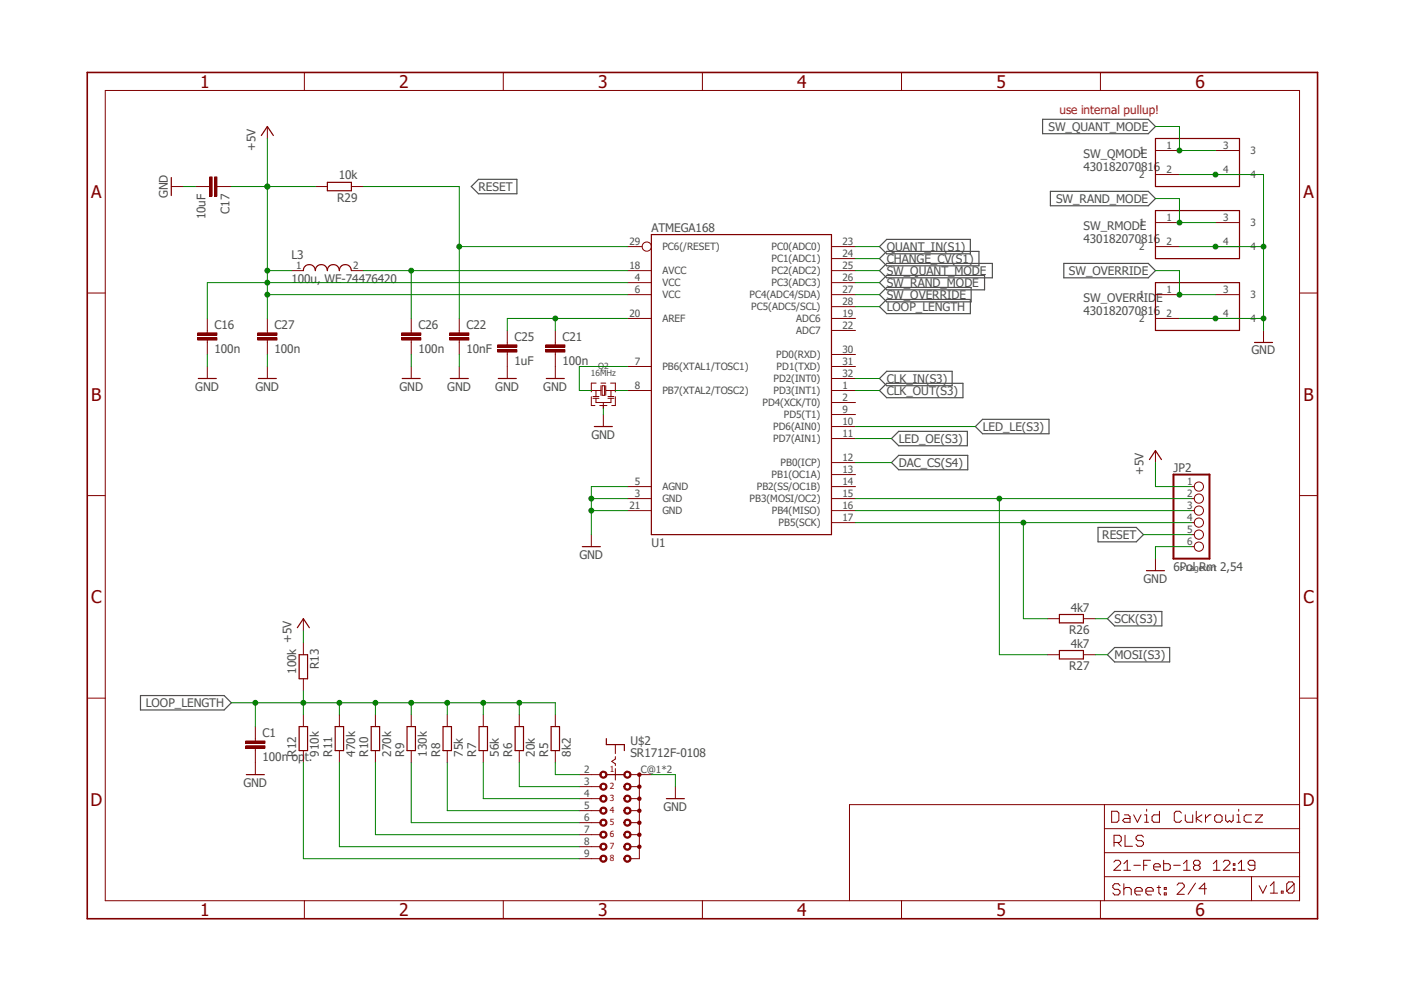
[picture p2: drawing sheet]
<svg xmlns="http://www.w3.org/2000/svg" width="297mm" height="210mm" viewBox="0 0 297 210" stroke-linecap="round" stroke-linejoin="round" font-family="sans-serif">
<path d="M17.9 15l261.2 179.9M279.1 15l-261.2 179.9" fill="none" stroke="#fff" stroke-width=".21"/>
<g fill="none" stroke="#505050" stroke-width=".25">
<path d="M99.7 39.5l1.5-1.6h8.1v3.1h-8.1zM220.6 25.2h22.3l1.5 1.6-1.5 1.5h-22.3zM186.1 52.2l1.5-1.6h17.7v3.1h-17.7zM186.1 54.7l1.5-1.5h19.5v3h-19.5zM186.1 57.2l1.5-1.5h22.3v3.1h-22.3zM186.1 59.8l1.5-1.5h20.7v3h-20.7zM222.2 40.5h20.7l1.5 1.5-1.5 1.5h-20.7zM225 55.7h17.9l1.5 1.5-1.5 1.6h-17.9zM186.1 64.9l1.5-1.6h17.7v3h-17.7zM186.1 62.3l1.5-1.5h17.8v3h-17.8zM186.1 80.1l1.5-1.6h13.8v3.1h-13.8zM186.1 82.6l1.5-1.5h16.1v3h-16.1z"/>
<path d="M188.6 97.8l1.5-1.5h14.6v3.1h-14.6zM188.6 92.8l1.5-1.6h14.5v3.1h-14.5zM207.9 88.7h14v3h-14l-1.6-1.5zM232.3 111.5h8.1l1.5 1.6-1.5 1.5h-8.1zM234.3 138.5l1.5-1.6h11.6v3.1h-11.6zM234.3 130.9l1.5-1.6h10v3.1h-10zM29.7 147.1h17.7l1.5 1.5-1.5 1.6h-17.7z"/>
</g>
<g fill="none" stroke="#800000" stroke-width=".21">
<path d="M22.3 19.1h252.6v171.4h-252.6zM64.4 15.3v3.8M106.5 15.3v3.8M148.6 15.3v3.8M190.7 15.3v3.8M232.8 15.3v3.8M56.6 26.8v2.5M132.7 59.8h5.1M132.7 57.2h5.1M132.7 52.2h3.1M175.9 59.8h5.1M175.9 57.2h5.1"/>
<path d="M175.9 54.7h5.1M175.9 52.2h5.1M18.5 62h3.8M132.7 77.5h5.1M132.7 62.3h5.1M132.7 67.4h5.1M175.9 77.5h5.1M175.9 62.3h5.1M175.9 67.4h5.1M175.9 75h5.1M175.9 69.9h5.1M175.9 64.9h5.1"/>
<path d="M274.9 62h3.8M132.7 82.6h5.1M175.9 82.6h5.1M175.9 97.8h5.1M175.9 92.8h5.1M175.9 90.2h5.1M175.9 87.7h5.1M175.9 85.1h5.1M175.9 80.1h5.1M18.5 104.8h3.8M125.1 113.1v2.5M132.7 105.5h5.1"/>
<path d="M132.7 108h5.1M132.7 102.9h5.1M175.9 110.5h5.1M175.9 105.5h5.1M175.9 108h5.1M175.9 102.9h5.1M175.9 100.4h5.1M274.9 104.8h3.8M18.5 147.7h3.8M130.2 157.5v1.9M274.9 147.7h3.8M125.1 166.4h1.9"/>
<path d="M125.1 163.8h1.9M130.2 160v.5l-.8 .5 .8 .5v.4M130.2 162.6v1.1M130.2 163.8v1.2M133.3 166.4h2M133.3 163.8h2v5.1h-2M233.6 170.2v20.3M233.6 175.3h41.3M235.2 171.6h1.1l.4 .4v1.5l-.4 .4h-1.1zM235.7 178.2h1.1l.4-.4v-.8l-.4-.3h-1.1v2.3M236.4 178.2l.8 .8M237.9 172.3h.8l.4 .4v1.2h-1.2l-.4-.4 .4-.4h1.2"/>
<path d="M238 176.7v2.3h1.6M239.8 172.3l.8 1.6 .8-1.6M241.9 177l-.4-.3h-.8l-.4 .3v.4l.4 .4h.8l.4 .4v.4l-.4 .4h-.8l-.4-.4M242.1 173.9h.9M242.1 172.3h.5v1.6M242.6 171.2v.4M245.3 171.6v2.3h-1.2l-.4-.4v-.8l.4-.4h1.2M249.9 172l-.3-.4h-.8l-.4 .4v1.5l.4 .4h.8l.3-.4M250.7 172.3v1.2l.4 .4h1.2v-1.6M253.1 171.6v2.3M254.3 172.3l-1.2 .8 1.2 .8M255 172.3v1.6"/>
<path d="M256.2 172.3h-.4l-.8 .8M257 172.7l.3-.4h.8l.4 .4v.8l-.4 .4h-.8l-.3-.4zM259.3 172.3v1.2l.4 .4 .4-.4 .4 .4 .4-.4v-1.2M261.7 173.9h.7M261.7 172.3h.3v1.6M262 171.2v.4M264.8 172.3h-1.2l-.4 .4v.8l.4 .4h1.2M265.6 172.3h1.5l-1.5 1.6h1.5M274.9 170.2h-95.2v20.3M64.4 190.5v3.8M106.5 190.5v3.8M148.6 190.5v3.8"/>
<path d="M190.7 190.5v3.8M232.8 190.5v3.8M233.6 185.4h41.3M233.6 180.3h41.3M235.6 182.3l.4-.4h.7l.4 .4v.4l-1.5 1.4h1.5M236.9 187.3l-.3-.4h-.8l-.4 .4v.4l.4 .4h.8l.3 .4v.3l-.3 .5h-.8l-.4-.5M237.7 182.7l.8-.8v2.2M237.7 184.1h1.4M237.7 186.9v2.4M237.7 188.1l.4-.4h.8l.4 .4v1.2M239.9 183h1.4M240.1 188.5h1.5v-.4l-.3-.4h-.8l-.4 .4v.7l.4 .5h.8"/>
<path d="M241.9 183h.8M242.4 188.5h1.6v-.4l-.4-.4h-.8l-.4 .4v.7l.4 .5h.8M243.4 181.9h-1.5v2.2M244.1 183.3h1.3v-.3l-.3-.3h-.7l-.3 .3v.7l.3 .4h.7M244.8 187.7h.7M245.2 187.3v1.5l.3 .5M246.2 181.9v2.2h1l.4-.4v-.7l-.4-.3h-1M246.3 187.7h.4v.4h-.4zM246.3 188.8h.4v.5h-.4zM248.3 183h1.4M249 187.2l.4-.4h.7l.4 .4v.4l-1.5 1.5h1.5M250.4 184.1h1.4"/>
<path d="M250.4 182.7l.7-.8v2.2M252.8 183l-.3 .3v.4l.3 .4h.7l.4-.4v-.4l-.4-.3M252.8 183l-.3-.3v-.4l.3-.4h.7l.4 .4v.4l-.4 .3M252.8 183h.7M252.9 186.8l-1.6 2.3M255.2 188h-1.5l1.1-1.2v2.3M256.7 184.1h1.4M256.7 182.7l.7-.8v2.2M258.8 182.3l.3-.4h.7l.4 .4v.4l-1.4 1.4h1.4M260.9 183.7h.3v.4h-.3zM260.9 182.7h.3v.3h-.3zM262 184.1h1.4"/>
<path d="M262 182.7l.6-.8v2.2M264.8 185.4v5.1M265.5 183h-1.1l-.4-.3v-.4l.4-.4h.7l.4 .4v1.4l-.4 .4h-.7l-.4-.4M266.4 187.3l.8 1.6 .7-1.6M268.7 187.3l.8-.8v2.4M268.7 188.9h1.6M271.1 188.5h.3v.4h-.3zM273.8 186.9v1.6l-.4 .4h-.8l-.4-.4M273.8 186.9l-.4-.4h-.8l-.4 .4v1.6M273.8 186.9l-1.6 1.6"/>
<circle cx="136.8" cy="52.2" r=".98"/>
</g>
<path d="M55.3 28.7l1.3-1.9 1.2 1.9M137.8 49.6h38.1v63.5h-38.1zM123.2 115.6h3.8M128.3 156.2v1.3h3.8v1.2M128.3 163.8h3.8" fill="none" stroke="#800000" stroke-width=".25"/>
<path d="M18.5 15.3h260.2v179h-260.2z" fill="none" stroke="#800000" stroke-width=".34"/>
<path d="M135 163.6l.3-.2 .2 .2 .1 .2-.1 .3h-.5l-.1-.3 .4-.1 .1 .1-.1 .2-.4-.2z" fill-rule="evenodd" fill="#800000"/>
<path d="M135 163.6l.3-.2 .2 .2 .1 .2-.1 .3h-.5l-.1-.3 .4-.1 .1 .1-.1 .2-.4-.2z" fill="none" stroke="#800000" stroke-width=".21"/>
<path d="M135 166.1l.3-.1 .2 .1 .1 .3-.1 .3h-.5l-.1-.3 .4-.2 .1 .2-.1 .1-.4-.1z" fill-rule="evenodd" fill="#800000"/>
<path d="M135 166.1l.3-.1 .2 .1 .1 .3-.1 .3h-.5l-.1-.3 .4-.2 .1 .2-.1 .1-.4-.1z" fill="none" stroke="#800000" stroke-width=".21"/>
<path d="M132.3 163.2a.77 .77 0 0 1 1.1 .4 .77 .77 0 0 1-.6 1 .77 .77 0 0 1-.8-.8h.2a.52 .52 0 0 1 .8-.4 .52 .52 0 0 1 .1 .8 .52 .52 0 0 1-.9-.1v-.3h-.2z" fill-rule="evenodd" fill="#800000"/>
<path d="M132.3 163.2a.77 .77 0 0 1 1.1 .4 .77 .77 0 0 1-.6 1 .77 .77 0 0 1-.8-.8h.2a.52 .52 0 0 1 .8-.4 .52 .52 0 0 1 .1 .8 .52 .52 0 0 1-.9-.1v-.3h-.2z" fill="none" stroke="#800000" stroke-width=".21"/>
<path d="M132.3 165.8a.77 .77 0 0 1 1.1 .3 .77 .77 0 0 1-.6 1.1 .77 .77 0 0 1-.8-.8h.2a.52 .52 0 0 1 .8-.5 .52 .52 0 0 1 .1 .9 .52 .52 0 0 1-.9-.2v-.2h-.2z" fill-rule="evenodd" fill="#800000"/>
<path d="M132.3 165.8a.77 .77 0 0 1 1.1 .3 .77 .77 0 0 1-.6 1.1 .77 .77 0 0 1-.8-.8h.2a.52 .52 0 0 1 .8-.5 .52 .52 0 0 1 .1 .9 .52 .52 0 0 1-.9-.2v-.2h-.2z" fill="none" stroke="#800000" stroke-width=".21"/>
<path d="M132.3 168.3a.78 .78 0 0 1 1.1 .3 .78 .78 0 0 1-.5 1.1 .78 .78 0 0 1-.9-.8h.2a.52 .52 0 0 1 .8-.4 .52 .52 0 0 1 .1 .8 .52 .52 0 0 1-.9-.1v-.3h-.2z" fill-rule="evenodd" fill="#800000"/>
<path d="M132.3 168.3a.78 .78 0 0 1 1.1 .3 .78 .78 0 0 1-.5 1.1 .78 .78 0 0 1-.9-.8h.2a.52 .52 0 0 1 .8-.4 .52 .52 0 0 1 .1 .8 .52 .52 0 0 1-.9-.1v-.3h-.2z" fill="none" stroke="#800000" stroke-width=".21"/>
<path d="M127.2 163.2a.77 .77 0 0 1 1.2 .4 .77 .77 0 0 1-.6 1 .77 .77 0 0 1-.9-.8h.2a.51 .51 0 0 1 .7-.5 .51 .51 0 0 1 .3 .8 .51 .51 0 0 1-.9 0l-.1-.3h-.2z" fill-rule="evenodd" fill="#800000"/>
<path d="M127.2 163.2a.77 .77 0 0 1 1.2 .4 .77 .77 0 0 1-.6 1 .77 .77 0 0 1-.9-.8h.2a.51 .51 0 0 1 .7-.5 .51 .51 0 0 1 .3 .8 .51 .51 0 0 1-.9 0l-.1-.3h-.2z" fill="none" stroke="#800000" stroke-width=".21"/>
<path d="M127.2 165.8a.77 .77 0 0 1 1.2 .3 .77 .77 0 0 1-.6 1.1 .77 .77 0 0 1-.9-.8h.2a.51 .51 0 0 1 .7-.6 .51 .51 0 0 1 .3 .8 .51 .51 0 0 1-.9 0l-.1-.2h-.2z" fill-rule="evenodd" fill="#800000"/>
<path d="M127.2 165.8a.77 .77 0 0 1 1.2 .3 .77 .77 0 0 1-.6 1.1 .77 .77 0 0 1-.9-.8h.2a.51 .51 0 0 1 .7-.6 .51 .51 0 0 1 .3 .8 .51 .51 0 0 1-.9 0l-.1-.2h-.2z" fill="none" stroke="#800000" stroke-width=".21"/>
<path d="M135 168.7l.3-.2 .2 .2 .1 .2-.1 .3h-.5l-.1-.3 .4-.1 .1 .1-.1 .1-.4-.1z" fill-rule="evenodd" fill="#800000"/>
<path d="M122.6 163.8h2.5M122.6 166.4h2.5M135 168.7l.3-.2 .2 .2 .1 .2-.1 .3h-.5l-.1-.3 .4-.1 .1 .1-.1 .1-.4-.1zM135.3 163.8h2.5" fill="none" stroke="#800000" stroke-width=".21"/>
<path d="M127.2 168.3a.78 .78 0 0 1 1.2 .3 .78 .78 0 0 1-.6 1.1 .78 .78 0 0 1-.9-.8h.2a.51 .51 0 0 1 .7-.5 .51 .51 0 0 1 .3 .8 .51 .51 0 0 1-.9 0l-.1-.3h-.2z" fill-rule="evenodd" fill="#800000"/>
<path d="M122.6 168.9h4.4M127.2 168.3a.78 .78 0 0 1 1.2 .3 .78 .78 0 0 1-.6 1.1 .78 .78 0 0 1-.9-.8h.2a.51 .51 0 0 1 .7-.5 .51 .51 0 0 1 .3 .8 .51 .51 0 0 1-.9 0l-.1-.3h-.2zM135.3 168.9v2.5h-2" fill="none" stroke="#800000" stroke-width=".21"/>
<path d="M132.3 170.8a.78 .78 0 0 1 1.1 .4 .78 .78 0 0 1-.5 1 .78 .78 0 0 1-.9-.8h.2a.52 .52 0 0 1 .8-.4 .52 .52 0 0 1 .1 .9 .52 .52 0 0 1-.9-.2v-.3h-.2z" fill-rule="evenodd" fill="#800000"/>
<path d="M122.6 171.4h4.4M122.6 174h4.4M122.6 176.5h4.4M122.6 179.1h4.4M132.3 170.8a.78 .78 0 0 1 1.1 .4 .78 .78 0 0 1-.5 1 .78 .78 0 0 1-.9-.8h.2a.52 .52 0 0 1 .8-.4 .52 .52 0 0 1 .1 .9 .52 .52 0 0 1-.9-.2v-.3h-.2z" fill="none" stroke="#800000" stroke-width=".21"/>
<path d="M127.2 170.8a.78 .78 0 0 1 1.2 .4 .78 .78 0 0 1-.6 1 .78 .78 0 0 1-.9-.8h.2a.51 .51 0 0 1 .7-.5 .51 .51 0 0 1 .3 .8 .51 .51 0 0 1-.9 0l-.1-.3h-.2z" fill-rule="evenodd" fill="#800000"/>
<path d="M127.2 170.8a.78 .78 0 0 1 1.2 .4 .78 .78 0 0 1-.6 1 .78 .78 0 0 1-.9-.8h.2a.51 .51 0 0 1 .7-.5 .51 .51 0 0 1 .3 .8 .51 .51 0 0 1-.9 0l-.1-.3h-.2z" fill="none" stroke="#800000" stroke-width=".21"/>
<path d="M127.2 173.4a.78 .78 0 0 1 1.2 .3 .78 .78 0 0 1-.6 1.1 .78 .78 0 0 1-.9-.8h.2a.51 .51 0 0 1 .7-.5 .51 .51 0 0 1 .3 .8 .51 .51 0 0 1-.9-.1l-.1-.2h-.2z" fill-rule="evenodd" fill="#800000"/>
<path d="M127.2 173.4a.78 .78 0 0 1 1.2 .3 .78 .78 0 0 1-.6 1.1 .78 .78 0 0 1-.9-.8h.2a.51 .51 0 0 1 .7-.5 .51 .51 0 0 1 .3 .8 .51 .51 0 0 1-.9-.1l-.1-.2h-.2z" fill="none" stroke="#800000" stroke-width=".21"/>
<path d="M127.2 175.9a.78 .78 0 0 1 1.2 .3 .78 .78 0 0 1-.6 1.1 .78 .78 0 0 1-.9-.8h.2a.51 .51 0 0 1 .7-.5 .51 .51 0 0 1 .3 .8 .51 .51 0 0 1-.9 0l-.1-.3h-.2z" fill-rule="evenodd" fill="#800000"/>
<path d="M127.2 175.9a.78 .78 0 0 1 1.2 .3 .78 .78 0 0 1-.6 1.1 .78 .78 0 0 1-.9-.8h.2a.51 .51 0 0 1 .7-.5 .51 .51 0 0 1 .3 .8 .51 .51 0 0 1-.9 0l-.1-.3h-.2z" fill="none" stroke="#800000" stroke-width=".21"/>
<path d="M127.2 178.4a.77 .77 0 0 1 1.2 .4 .77 .77 0 0 1-.6 1 .77 .77 0 0 1-.9-.7h.2a.51 .51 0 0 1 .7-.6 .51 .51 0 0 1 .3 .8 .51 .51 0 0 1-.9 0l-.1-.2h-.2z" fill-rule="evenodd" fill="#800000"/>
<path d="M127.2 178.4a.77 .77 0 0 1 1.2 .4 .77 .77 0 0 1-.6 1 .77 .77 0 0 1-.9-.7h.2a.51 .51 0 0 1 .7-.6 .51 .51 0 0 1 .3 .8 .51 .51 0 0 1-.9 0l-.1-.2h-.2z" fill="none" stroke="#800000" stroke-width=".21"/>
<path d="M132.3 173.4a.78 .78 0 0 1 1.1 .3 .78 .78 0 0 1-.5 1.1 .78 .78 0 0 1-.9-.8h.2a.52 .52 0 0 1 .8-.4 .52 .52 0 0 1 .1 .8 .52 .52 0 0 1-.9-.2v-.2h-.2z" fill-rule="evenodd" fill="#800000"/>
<path d="M132.3 173.4a.78 .78 0 0 1 1.1 .3 .78 .78 0 0 1-.5 1.1 .78 .78 0 0 1-.9-.8h.2a.52 .52 0 0 1 .8-.4 .52 .52 0 0 1 .1 .8 .52 .52 0 0 1-.9-.2v-.2h-.2z" fill="none" stroke="#800000" stroke-width=".21"/>
<path d="M132.3 175.9a.78 .78 0 0 1 1.1 .3 .78 .78 0 0 1-.5 1.1 .78 .78 0 0 1-.9-.8h.2a.52 .52 0 0 1 .8-.4 .52 .52 0 0 1 .1 .8 .52 .52 0 0 1-.9-.1v-.3h-.2z" fill-rule="evenodd" fill="#800000"/>
<path d="M132.3 175.9a.78 .78 0 0 1 1.1 .3 .78 .78 0 0 1-.5 1.1 .78 .78 0 0 1-.9-.8h.2a.52 .52 0 0 1 .8-.4 .52 .52 0 0 1 .1 .8 .52 .52 0 0 1-.9-.1v-.3h-.2z" fill="none" stroke="#800000" stroke-width=".21"/>
<path d="M132.3 178.4a.77 .77 0 0 1 1.1 .4 .77 .77 0 0 1-.5 1 .77 .77 0 0 1-.9-.7h.2a.52 .52 0 0 1 .8-.5 .52 .52 0 0 1 .1 .9 .52 .52 0 0 1-.9-.2v-.2h-.2z" fill-rule="evenodd" fill="#800000"/>
<path d="M132.3 178.4a.77 .77 0 0 1 1.1 .4 .77 .77 0 0 1-.5 1 .77 .77 0 0 1-.9-.7h.2a.52 .52 0 0 1 .8-.5 .52 .52 0 0 1 .1 .9 .52 .52 0 0 1-.9-.2v-.2h-.2z" fill="none" stroke="#800000" stroke-width=".21"/>
<path d="M132.3 181a.77 .77 0 0 1 1.1 .3 .77 .77 0 0 1-.5 1.1 .77 .77 0 0 1-.9-.8h.2a.52 .52 0 0 1 .8-.4 .52 .52 0 0 1 .1 .8 .52 .52 0 0 1-.9-.1v-.3h-.2z" fill-rule="evenodd" fill="#800000"/>
<path d="M133.3 174h2M133.3 176.5h2M133.3 179.1h2M135.3 171.4v10.2h-2M132.3 181a.77 .77 0 0 1 1.1 .3 .77 .77 0 0 1-.5 1.1 .77 .77 0 0 1-.9-.8h.2a.52 .52 0 0 1 .8-.4 .52 .52 0 0 1 .1 .8 .52 .52 0 0 1-.9-.1v-.3h-.2z" fill="none" stroke="#800000" stroke-width=".21"/>
<path d="M135 171.2l.3-.1 .2 .1 .1 .2-.1 .3h-.5l-.1-.3 .4-.1 .1 .1-.1 .2-.4-.2z" fill-rule="evenodd" fill="#800000"/>
<path d="M135 171.2l.3-.1 .2 .1 .1 .2-.1 .3h-.5l-.1-.3 .4-.1 .1 .1-.1 .2-.4-.2z" fill="none" stroke="#800000" stroke-width=".21"/>
<path d="M135 173.7l.3-.1 .2 .1 .1 .3-.1 .3h-.5l-.1-.3 .4-.1 .1 .1-.1 .1-.4-.1z" fill-rule="evenodd" fill="#800000"/>
<path d="M135 173.7l.3-.1 .2 .1 .1 .3-.1 .3h-.5l-.1-.3 .4-.1 .1 .1-.1 .1-.4-.1z" fill="none" stroke="#800000" stroke-width=".21"/>
<path d="M135 176.3l.3-.2 .2 .2 .1 .2-.1 .3h-.5l-.1-.3 .4-.1 .1 .1-.1 .2-.4-.2z" fill-rule="evenodd" fill="#800000"/>
<path d="M135 176.3l.3-.2 .2 .2 .1 .2-.1 .3h-.5l-.1-.3 .4-.1 .1 .1-.1 .2-.4-.2z" fill="none" stroke="#800000" stroke-width=".21"/>
<path d="M135 178.8l.3-.1 .2 .1 .1 .3-.1 .3h-.5l-.1-.3 .4-.2 .1 .2-.1 .1-.4-.1z" fill-rule="evenodd" fill="#800000"/>
<path d="M135 178.8l.3-.1 .2 .1 .1 .3-.1 .3h-.5l-.1-.3 .4-.2 .1 .2-.1 .1-.4-.1zM122.6 181.6h4.4" fill="none" stroke="#800000" stroke-width=".21"/>
<path d="M127.2 181a.77 .77 0 0 1 1.2 .3 .77 .77 0 0 1-.6 1.1 .77 .77 0 0 1-.9-.8h.2a.51 .51 0 0 1 .7-.5 .51 .51 0 0 1 .3 .8 .51 .51 0 0 1-.9 0l-.1-.3h-.2z" fill-rule="evenodd" fill="#800000"/>
<g fill="none" stroke="#800000" stroke-width=".21">
<path d="M64.2 130.9v2.5M64.2 135.9v2.6M54 156.2v.5M54 158.2v.5M64.2 143.6v2.5M64.2 151.2v2.5M64.2 158.7v2.6M71.8 151.2v2.5M71.8 158.7v2.6M79.4 151.2v2.5M79.4 158.7v2.6M87 151.2v2.5"/>
<path d="M87 158.7v2.6M94.6 151.2v2.5M94.6 158.7v2.6M102.2 151.2v2.5M102.2 158.7v2.6M109.9 151.2v2.5M109.9 158.7v2.6M117.5 151.2v2.5M117.5 158.7v2.6M142.9 166.4v2.5M127.2 181a.77 .77 0 0 1 1.2 .3 .77 .77 0 0 1-.6 1.1 .77 .77 0 0 1-.9-.8h.2a.51 .51 0 0 1 .7-.5 .51 .51 0 0 1 .3 .8 .51 .51 0 0 1-.9 0l-.1-.3h-.2z"/>
</g>
<path d="M62.9 132.8l1.3-1.9 1.2 1.9M63.3 138.5h1.8v5.1h-1.8zM63.3 153.7h1.8v5h-1.8zM70.9 153.7h1.8v5h-1.8zM78.5 153.7h1.8v5h-1.8zM86.1 153.7h1.8v5h-1.8zM93.7 153.7h1.8v5h-1.8zM101.3 153.7h1.8v5h-1.8zM109 153.7h1.7v5h-1.7zM116.6 153.7h1.8v5h-1.8zM141 168.9h3.8" fill="none" stroke="#800000" stroke-width=".25"/>
<path d="M52 157.7h4v.5h-4z" fill-rule="evenodd" fill="#800000"/>
<path d="M52 157.7h4v.5h-4z" fill="none" stroke="#800000" stroke-width=".21"/>
<path d="M52 156.7h4v.5h-4z" fill-rule="evenodd" fill="#800000"/>
<path d="M43.9 69.9v.5M43.9 71.9v.5M221.6 130.9h2.5M221.6 138.5h2.5M229.2 130.9h2.5M229.2 138.5h2.5M52 156.7h4v.5h-4zM54 153.7v2.5M54 158.7v2.6" fill="none" stroke="#800000" stroke-width=".21"/>
<path d="M224.1 130h5.1v1.7h-5.1zM224.1 137.6h5.1v1.8h-5.1z" fill="none" stroke="#800000" stroke-width=".25"/>
<path d="M41.8 71.4h4.1v.5h-4.1z" fill-rule="evenodd" fill="#800000"/>
<path d="M41.8 71.4h4.1v.5h-4.1z" fill="none" stroke="#800000" stroke-width=".21"/>
<path d="M41.8 70.4h4.1v.5h-4.1z" fill-rule="evenodd" fill="#800000"/>
<path d="M43.9 39.5h.5M45.9 39.5h.5M41.8 70.4h4.1v.5h-4.1zM43.9 67.4v2.5M43.9 72.4v2.6" fill="none" stroke="#800000" stroke-width=".21"/>
<path d="M44.4 37.4h.5v4.1h-.5z" fill-rule="evenodd" fill="#800000"/>
<path d="M44.4 37.4h.5v4.1h-.5z" fill="none" stroke="#800000" stroke-width=".21"/>
<path d="M45.4 37.4h.5v4.1h-.5z" fill-rule="evenodd" fill="#800000"/>
<path d="M36.2 39.5h2.6M41.3 39.5h2.6M45.4 37.4h.5v4.1h-.5zM46.4 39.5h2.5M43.9 77.5v2.6M117.5 72.4v.5M117.5 74.5v.5" fill="none" stroke="#800000" stroke-width=".21"/>
<path d="M36.2 37.5v3.9M42 80.1h3.8" fill="none" stroke="#800000" stroke-width=".25"/>
<path d="M115.4 74h4.1v.5h-4.1z" fill-rule="evenodd" fill="#800000"/>
<path d="M115.4 74h4.1v.5h-4.1z" fill="none" stroke="#800000" stroke-width=".21"/>
<path d="M115.4 72.9h4.1v.5h-4.1z" fill-rule="evenodd" fill="#800000"/>
<path d="M66.7 39.5h2.6M74.3 39.5h2.6M97.2 69.9v.5M97.2 71.9v.5M115.4 72.9h4.1v.5h-4.1zM117.5 69.9v2.5M117.5 75v5.1" fill="none" stroke="#800000" stroke-width=".21"/>
<path d="M69.3 38.6h5v1.7h-5zM115.6 80.1h3.8" fill="none" stroke="#800000" stroke-width=".25"/>
<path d="M95.1 71.4h4.1v.5h-4.1z" fill-rule="evenodd" fill="#800000"/>
<path d="M95.1 71.4h4.1v.5h-4.1z" fill="none" stroke="#800000" stroke-width=".21"/>
<path d="M95.1 70.4h4.1v.5h-4.1z" fill-rule="evenodd" fill="#800000"/>
<path d="M95.1 70.4h4.1v.5h-4.1zM97.2 67.4v2.5M97.2 72.4v2.6M97.2 77.5v2.6M107.3 72.4v.5M107.3 74.5v.5M54 161.3v2.5" fill="none" stroke="#800000" stroke-width=".21"/>
<path d="M95.2 80.1h3.9M52.1 163.8h3.8" fill="none" stroke="#800000" stroke-width=".25"/>
<path d="M105.3 74h4v.5h-4z" fill-rule="evenodd" fill="#800000"/>
<path d="M105.3 74h4v.5h-4z" fill="none" stroke="#800000" stroke-width=".21"/>
<path d="M105.3 72.9h4v.5h-4z" fill-rule="evenodd" fill="#800000"/>
<g fill="none" stroke="#800000" stroke-width=".21">
<path d="M61.6 57.2h2.6M74.3 57.2h2.6M87 69.9v.5M87 71.9v.5M105.3 72.9h4v.5h-4zM107.3 69.9v2.5M107.3 75v5.1M244.4 95.3v2.5M244.4 118.2v2.5M252.1 102.9h.5M252.1 105.5h.5M252.1 108h.5"/>
<path d="M252.1 110.5h.5M252.1 113.1h.5M252.1 115.6h.5"/>
<circle cx="253.6" cy="115.6" r=".98"/>
<circle cx="253.6" cy="102.9" r=".98"/>
<circle cx="253.6" cy="108" r=".98"/>
<circle cx="253.6" cy="110.5" r=".98"/>
<circle cx="253.6" cy="113.1" r=".98"/>
<circle cx="253.6" cy="105.5" r=".98"/>
</g>
<path d="M64.2 57.2a1.27 1.27 0 0 1 1.2-1.2 1.27 1.27 0 0 1 1.3 1.2 1.27 1.27 0 0 1 1.3-1.2 1.27 1.27 0 0 1 1.3 1.2 1.27 1.27 0 0 1 1.2-1.2 1.27 1.27 0 0 1 1.3 1.2 1.27 1.27 0 0 1 1.3-1.2 1.27 1.27 0 0 1 1.2 1.2M105.4 80.1h3.8M243.2 97.2l1.2-1.9 1.3 1.9M242.5 120.7h3.8" fill="none" stroke="#800000" stroke-width=".25"/>
<path d="M248.2 100.4h7.7v17.8h-7.7z" fill="none" stroke="#800000" stroke-width=".42"/>
<path d="M85 71.4h4v.5h-4z" fill-rule="evenodd" fill="#800000"/>
<path d="M85 71.4h4v.5h-4z" fill="none" stroke="#800000" stroke-width=".21"/>
<path d="M85 70.4h4v.5h-4z" fill-rule="evenodd" fill="#800000"/>
<path d="M56.6 69.9v.5M56.6 71.9v.5M85 70.4h4v.5h-4zM87 67.4v2.5M87 72.4v2.6M87 77.5v2.6" fill="none" stroke="#800000" stroke-width=".21"/>
<path d="M85.1 80.1h3.8" fill="none" stroke="#800000" stroke-width=".25"/>
<path d="M54.5 71.4h4.1v.5h-4.1z" fill-rule="evenodd" fill="#800000"/>
<path d="M54.5 71.4h4.1v.5h-4.1z" fill="none" stroke="#800000" stroke-width=".21"/>
<path d="M54.5 70.4h4.1v.5h-4.1z" fill-rule="evenodd" fill="#800000"/>
<g fill="none" stroke="#800000" stroke-width=".21">
<path d="M244.4 31.8h5.1M244.4 36.9h5.1M257.1 31.8h5.1M257.1 36.9h5.1M244.4 47.1h5.1M244.4 52.2h5.1M257.1 47.1h5.1M257.1 52.2h5.1M54.5 70.4h4.1v.5h-4.1zM56.6 67.4v2.5M56.6 72.4v2.6M56.6 77.5v2.6"/>
<path d="M244.4 62.3h5.1M244.4 67.4h5.1M257.1 62.3h5.1M257.1 67.4h5.1M267.3 69.9v2.5M125.1 82.6h2M125.1 83.9v1.9h.8M125.4 83.9h1.3M125.4 84.2h1.3M126.1 82.6v1.3M126.1 84.2v.9h3.1v-.9M126.1 81h-1v1.9"/>
<path d="M126.9 85.8h1.5M127.1 81.6v2M127.1 81h1M127.4 81.6h.5v2h-.5zM127.6 85.1v1.3M127.6 87.7v2.5M128.1 81.6v2M128.2 82.6h2M128.6 83.9h1.3M128.6 84.2h1.3M129.2 81h1v1.9M129.2 82.6v1.3"/>
<path d="M130.2 83.9v1.9h-.8"/>
</g>
<path d="M244.4 29.3h17.8v10.2h-17.8zM244.4 44.5h17.8v10.2h-17.8zM244.4 59.8h17.8v10.1h-17.8zM265.4 72.4h3.8M54.7 80.1h3.8M125.7 90.2h3.8" fill="none" stroke="#800000" stroke-width=".25"/>
<path d="M125.1 108h7.6M132.7 105.5h-7.6v7.6" fill="none" stroke="#008000" stroke-width=".21"/>
<circle cx="125.1" cy="108" r=".51" fill="#008000"/>
<g fill="none" stroke="#008000" stroke-width=".21">
<path d="M132.7 102.9h-7.6v2.6"/>
<circle cx="125.1" cy="108" r=".51"/>
</g>
<circle cx="125.1" cy="105.5" r=".51" fill="#008000"/>
<g fill="none" stroke="#008000" stroke-width=".21">
<path d="M38.8 39.5h2.5M43.9 75v2.5M56.6 75v2.5M87 75v2.5M97.2 75v2.5M249.5 67.4h17.8M127.6 86.4v1.3M252.1 115.6h-7.7v2.6M137.8 163.8h5.1v2.6"/>
<circle cx="125.1" cy="105.5" r=".51"/>
</g>
<circle cx="257.1" cy="67.4" r=".51" fill="#008000"/>
<g fill="none" stroke="#008000" stroke-width=".21">
<path d="M249.5 52.2h17.8M267.3 67.4v2.5"/>
<circle cx="257.1" cy="67.4" r=".51"/>
</g>
<circle cx="257.1" cy="52.2" r=".51" fill="#008000"/>
<g fill="none" stroke="#008000" stroke-width=".21">
<path d="M267.3 52.2v15.2"/>
<circle cx="257.1" cy="52.2" r=".51"/>
</g>
<circle cx="267.3" cy="67.4" r=".51" fill="#008000"/>
<g fill="none" stroke="#008000" stroke-width=".21">
<path d="M249.5 36.9h17.8"/>
<circle cx="267.3" cy="67.4" r=".51"/>
</g>
<circle cx="257.1" cy="36.9" r=".51" fill="#008000"/>
<g fill="none" stroke="#008000" stroke-width=".21">
<path d="M267.3 36.9v15.3"/>
<circle cx="257.1" cy="36.9" r=".51"/>
</g>
<circle cx="267.3" cy="52.2" r=".51" fill="#008000"/>
<g fill="none" stroke="#008000" stroke-width=".21">
<path d="M56.6 29.3v10.2h-7.7M64.2 133.4v2.5"/>
<circle cx="267.3" cy="52.2" r=".51"/>
</g>
<circle cx="56.6" cy="39.5" r=".51" fill="#008000"/>
<g fill="none" stroke="#008000" stroke-width=".21">
<path d="M56.6 39.5v17.7M132.7 59.8h-88.8v7.6"/>
<circle cx="56.6" cy="39.5" r=".51"/>
</g>
<circle cx="56.6" cy="59.8" r=".51" fill="#008000"/>
<g fill="none" stroke="#008000" stroke-width=".21">
<path d="M61.6 57.2h-5v2.6"/>
<circle cx="56.6" cy="59.8" r=".51"/>
</g>
<circle cx="56.6" cy="57.2" r=".51" fill="#008000"/>
<g fill="none" stroke="#008000" stroke-width=".21">
<path d="M56.6 59.8v7.6M56.6 62.3h76.1"/>
<circle cx="56.6" cy="57.2" r=".51"/>
</g>
<circle cx="56.6" cy="62.3" r=".51" fill="#008000"/>
<g fill="none" stroke="#008000" stroke-width=".21">
<path d="M56.6 39.5h10.1"/>
<circle cx="56.6" cy="62.3" r=".51"/>
</g>
<circle cx="56.6" cy="39.5" r=".51" fill="#008000"/>
<g fill="none" stroke="#008000" stroke-width=".21">
<path d="M244.4 97.8v5.1h7.7M64.2 151.2v-2.6h15.2v2.6M71.8 148.6v2.6"/>
<circle cx="56.6" cy="39.5" r=".51"/>
</g>
<circle cx="71.8" cy="148.6" r=".51" fill="#008000"/>
<g fill="none" stroke="#008000" stroke-width=".21">
<path d="M79.4 148.6h7.6v2.6"/>
<circle cx="71.8" cy="148.6" r=".51"/>
</g>
<circle cx="79.4" cy="148.6" r=".51" fill="#008000"/>
<g fill="none" stroke="#008000" stroke-width=".21">
<path d="M87 148.6h7.6v2.6"/>
<circle cx="79.4" cy="148.6" r=".51"/>
</g>
<circle cx="87" cy="148.6" r=".51" fill="#008000"/>
<g fill="none" stroke="#008000" stroke-width=".21">
<path d="M94.6 148.6h7.6v2.6"/>
<circle cx="87" cy="148.6" r=".51"/>
</g>
<circle cx="94.6" cy="148.6" r=".51" fill="#008000"/>
<g fill="none" stroke="#008000" stroke-width=".21">
<path d="M102.2 148.6h7.7v2.6"/>
<circle cx="94.6" cy="148.6" r=".51"/>
</g>
<circle cx="102.2" cy="148.6" r=".51" fill="#008000"/>
<g fill="none" stroke="#008000" stroke-width=".21">
<path d="M109.9 148.6h7.6v2.6"/>
<circle cx="102.2" cy="148.6" r=".51"/>
</g>
<circle cx="109.9" cy="148.6" r=".51" fill="#008000"/>
<g fill="none" stroke="#008000" stroke-width=".21">
<path d="M64.2 146.1v2.5"/>
<circle cx="109.9" cy="148.6" r=".51"/>
</g>
<circle cx="64.2" cy="148.6" r=".51" fill="#008000"/>
<g fill="none" stroke="#008000" stroke-width=".21">
<path d="M48.9 148.6h15.3M54 148.6v5.1"/>
<circle cx="64.2" cy="148.6" r=".51"/>
</g>
<circle cx="54" cy="148.6" r=".51" fill="#008000"/>
<g fill="none" stroke="#008000" stroke-width=".21">
<path d="M107.3 67.4h25.4M117.5 67.4v2.5M181 64.9h5.1M64.2 161.3v20.3h58.4M71.8 161.3v17.8h50.8M79.4 161.3v15.2h43.2M87 161.3v12.7h35.6M94.6 161.3v10.1h28M102.2 161.3v7.6h20.4M109.9 161.3v5.1h12.7M117.5 161.3v2.5h5.1"/>
<circle cx="54" cy="148.6" r=".51"/>
</g>
<circle cx="117.5" cy="67.4" r=".51" fill="#008000"/>
<g fill="none" stroke="#008000" stroke-width=".21">
<path d="M76.9 39.5h20.3v27.9M97.2 52.2h35.5M181 54.7h5.1M181 52.2h5.1M107.3 67.4v2.5M181 80.1h5.1M181 82.6h5.1M181 97.8h7.6M241.9 113.1h10.2M231.7 138.5h2.6M231.7 130.9h2.6"/>
<circle cx="117.5" cy="67.4" r=".51"/>
</g>
<circle cx="97.2" cy="52.2" r=".51" fill="#008000"/>
<g fill="none" stroke="#008000" stroke-width=".21">
<path d="M181 108h71.1M181 110.5h71.1M216.5 110.5v20.4h5.1"/>
<circle cx="97.2" cy="52.2" r=".51"/>
</g>
<circle cx="216.5" cy="110.5" r=".51" fill="#008000"/>
<g fill="none" stroke="#008000" stroke-width=".21">
<path d="M181 105.5h71.1M211.4 105.5v33"/>
<circle cx="216.5" cy="110.5" r=".51"/>
</g>
<circle cx="211.4" cy="105.5" r=".51" fill="#008000"/>
<g fill="none" stroke="#008000" stroke-width=".21">
<path d="M76.9 57.2h55.8M87 57.2v10.2M211.4 138.5h10.2"/>
<circle cx="211.4" cy="105.5" r=".51"/>
</g>
<circle cx="87" cy="57.2" r=".51" fill="#008000"/>
<g fill="none" stroke="#008000" stroke-width=".21">
<path d="M249.5 26.8v5h7.6M132.7 77.5h-10.1v5.1h2.5M130.2 82.6h2.5M181 92.8h7.6M181 90.2h25.3"/>
<circle cx="87" cy="57.2" r=".51"/>
</g>
<circle cx="249.5" cy="31.8" r=".51" fill="#008000"/>
<g fill="none" stroke="#008000" stroke-width=".21">
<path d="M244.4 26.8h5.1M181 57.2h5.1M249.5 42v5.1h7.6"/>
<circle cx="249.5" cy="31.8" r=".51"/>
</g>
<circle cx="249.5" cy="47.1" r=".51" fill="#008000"/>
<g fill="none" stroke="#008000" stroke-width=".21">
<path d="M181 59.8h5.1M244.4 42h5.1M249.5 57.2v5.1h7.6"/>
<circle cx="249.5" cy="47.1" r=".51"/>
</g>
<circle cx="249.5" cy="62.3" r=".51" fill="#008000"/>
<g fill="none" stroke="#008000" stroke-width=".21">
<path d="M244.4 57.2h5.1M181 62.3h5.1"/>
<circle cx="249.5" cy="62.3" r=".51"/>
</g>
<g font-size="3.7" fill="#800000">
<text x="42.3" y="18.5">1</text>
<text x="84.5" y="18.5">2</text>
<text x="126.6" y="18.5">3</text>
<text x="168.7" y="18.5">4</text>
<text x="210.8" y="18.5">5</text>
<text x="252.9" y="18.5">6</text>
<text x="19.3" y="41.9">A</text>
<text x="275.7" y="41.9">A</text>
<text x="19.3" y="84.7">B</text>
<text x="275.8" y="84.7">B</text>
<text x="19.3" y="127.5">C</text>
<text x="275.7" y="127.5">C</text>
<text x="19.1" y="170.4">D</text>
<text x="275.6" y="170.4">D</text>
<text x="42.3" y="193.7">1</text>
<text x="84.5" y="193.7">2</text>
<text x="126.6" y="193.7">3</text>
<text x="168.7" y="193.7">4</text>
<text x="210.8" y="193.7">5</text>
<text x="252.9" y="193.7">6</text>
</g>
<g font-size="2.5" fill="#505050">
<text x="221.8" y="27.6">SW_QUANT_MODE</text>
<text x="54" y="31.8" transform="rotate(-90 54 31.8)">+5V</text>
<text x="229.2" y="33.4">SW_QMODE</text>
<text x="35.5" y="41.9" transform="rotate(-90 35.5 41.9)">GND</text>
<text x="71.7" y="37.9">10k</text>
<text x="101.2" y="40.3">RESET</text>
<text x="229.2" y="36.2">430182070816</text>
<text x="43.5" y="46.4" transform="rotate(-90 43.5 46.4)">10uF</text>
<text x="48.6" y="45.2" transform="rotate(-90 48.6 45.2)">C17</text>
<text x="71.3" y="42.7">R29</text>
<text x="223.4" y="42.9">SW_RAND_MODE</text>
<text x="137.8" y="49.1">ATMEGA168</text>
<text x="187.6" y="53">QUANT_IN(S1)</text>
<text x="229.2" y="51.4">430182070816</text>
<text x="229.2" y="48.6">SW_RMODE</text>
<text x="61.6" y="59.8">100u, WE-74476420</text>
<text x="61.6" y="54.7">L3</text>
<text x="187.6" y="55.6">CHANGE_CV(S1)</text>
<text x="187.6" y="58.1">SW_QUANT_MODE</text>
<text x="226.1" y="58.1">SW_OVERRIDE</text>
<text x="187.6" y="65.7">LOOP_LENGTH</text>
<text x="187.6" y="60.7">SW_RAND_MODE</text>
<text x="187.6" y="63.2">SW_OVERRIDE</text>
<text x="229.2" y="63.8">SW_OVERRIDE</text>
<text x="45.4" y="69.5">C16</text>
<text x="58.1" y="69.5">C27</text>
<text x="88.5" y="69.5">C26</text>
<text x="98.7" y="69.5">C22</text>
<text x="229.2" y="66.6">430182070816</text>
<text x="45.4" y="74.6">100n</text>
<text x="58.1" y="74.6">100n</text>
<text x="88.5" y="74.6">100n</text>
<text x="98.7" y="74.6">10nF</text>
<text x="108.8" y="77.1">1uF</text>
<text x="108.8" y="72.1">C25</text>
<text x="119" y="77.1">100n</text>
<text x="119" y="72.1">C21</text>
<text x="264.8" y="75">GND</text>
<text x="41.3" y="82.6">GND</text>
<text x="54" y="82.6">GND</text>
<text x="84.5" y="82.6">GND</text>
<text x="94.6" y="82.6">GND</text>
<text x="104.8" y="82.6">GND</text>
<text x="114.9" y="82.6">GND</text>
<text x="187.6" y="80.9">CLK_IN(S3)</text>
<text x="187.6" y="83.5">CLK_OUT(S3)</text>
<text x="125.1" y="92.8">GND</text>
<text x="190.1" y="93.6">LED_OE(S3)</text>
<text x="207.9" y="91.1">LED_LE(S3)</text>
<text x="190.1" y="98.7">DAC_CS(S4)</text>
<text x="241.9" y="100.4" transform="rotate(-90 241.9 100.4)">+5V</text>
<text x="248.2" y="99.7">JP2</text>
<text x="233.2" y="114">RESET</text>
<text x="122.6" y="118.2">GND</text>
<text x="137.8" y="115.6">U1</text>
<text x="241.9" y="123.2">GND</text>
<text x="248.2" y="120.7">6Pol Rm 2,54</text>
<text x="226.5" y="129.3">4k7</text>
<text x="235.8" y="131.7">SCK(S3)</text>
<text x="61.6" y="135.9" transform="rotate(-90 61.6 135.9)">+5V</text>
<text x="226.2" y="134.1">R26</text>
<text x="226.5" y="137">4k7</text>
<text x="62.7" y="142.5" transform="rotate(-90 62.7 142.5)">100k</text>
<text x="67.4" y="141.5" transform="rotate(-90 67.4 141.5)">R13</text>
<text x="226.2" y="141.7">R27</text>
<text x="235.8" y="139.4">MOSI(S3)</text>
<text x="30.8" y="149.5">LOOP_LENGTH</text>
<text x="55.5" y="155.8">C1</text>
<text x="55.5" y="160.9">100n opt.</text>
<text x="62.7" y="160" transform="rotate(-90 62.7 160)">R12</text>
<text x="67.5" y="160" transform="rotate(-90 67.5 160)">910k</text>
<text x="70.3" y="160" transform="rotate(-90 70.3 160)">R11</text>
<text x="75.1" y="160" transform="rotate(-90 75.1 160)">470k</text>
<text x="77.9" y="160" transform="rotate(-90 77.9 160)">R10</text>
<text x="82.7" y="160" transform="rotate(-90 82.7 160)">270k</text>
<text x="85.5" y="160" transform="rotate(-90 85.5 160)">R9</text>
<text x="90.3" y="160" transform="rotate(-90 90.3 160)">130k</text>
<text x="93.1" y="160" transform="rotate(-90 93.1 160)">R8</text>
<text x="97.9" y="160" transform="rotate(-90 97.9 160)">75k</text>
<text x="100.8" y="160" transform="rotate(-90 100.8 160)">R7</text>
<text x="105.5" y="160" transform="rotate(-90 105.5 160)">56k</text>
<text x="108.4" y="160" transform="rotate(-90 108.4 160)">R6</text>
<text x="113.2" y="160" transform="rotate(-90 113.2 160)">20k</text>
<text x="116" y="160" transform="rotate(-90 116 160)">R5</text>
<text x="120.8" y="160" transform="rotate(-90 120.8 160)">8k2</text>
<text x="133.4" y="160">SR1712F-0108</text>
<text x="133.4" y="157.5">U$2</text>
<text x="51.5" y="166.4">GND</text>
<text x="140.3" y="171.5">GND</text>
</g>
<text font-size="2.5" fill="#f00" x="224.1" y="24.2">use internal pullup!</text>
<g font-size="2.1" fill="#505050">
<text x="241" y="32.6">1</text>
<text x="246.8" y="31.5">1</text>
<text x="258.7" y="31.5">3</text>
<text x="264.5" y="32.6">3</text>
<text x="241" y="37.7">2</text>
<text x="246.8" y="36.5">2</text>
<text x="258.7" y="36.5">4</text>
<text x="264.5" y="37.7">4</text>
<text x="241" y="47.8">1</text>
<text x="246.8" y="46.7">1</text>
<text x="258.7" y="46.7">3</text>
<text x="264.5" y="47.8">3</text>
<text x="133.2" y="51.8">29</text>
<text x="140.1" y="52.9">PC6(/RESET)</text>
<text x="163.2" y="52.9">PC0(ADC0)</text>
<text x="178.2" y="51.8">23</text>
<text x="241" y="52.9">2</text>
<text x="246.8" y="51.8">2</text>
<text x="258.7" y="51.8">4</text>
<text x="264.5" y="52.9">4</text>
<text x="62.7" y="56.9">1</text>
<text x="74.7" y="56.9">2</text>
<text x="133.2" y="56.9">18</text>
<text x="134.3" y="59.4">4</text>
<text x="140.1" y="58">AVCC</text>
<text x="163.2" y="58">PC2(ADC2)</text>
<text x="163.2" y="55.5">PC1(ADC1)</text>
<text x="178.2" y="59.4">26</text>
<text x="178.2" y="56.9">25</text>
<text x="178.2" y="54.3">24</text>
<text x="134.3" y="61.9">6</text>
<text x="140.1" y="60.5">VCC</text>
<text x="140.1" y="63.1">VCC</text>
<text x="158.5" y="63.1">PC4(ADC4/SDA)</text>
<text x="158.9" y="65.6">PC5(ADC5/SCL)</text>
<text x="163.2" y="60.5">PC3(ADC3)</text>
<text x="178.2" y="64.5">28</text>
<text x="178.2" y="61.9">27</text>
<text x="241" y="63.1">1</text>
<text x="246.8" y="61.9">1</text>
<text x="258.7" y="61.9">3</text>
<text x="264.5" y="63.1">3</text>
<text x="133.2" y="67">20</text>
<text x="140.1" y="68.1">AREF</text>
<text x="168.4" y="70.7">ADC7</text>
<text x="168.4" y="68.2">ADC6</text>
<text x="178.2" y="69.6">22</text>
<text x="178.2" y="67">19</text>
<text x="241" y="68.2">2</text>
<text x="246.8" y="67">2</text>
<text x="258.7" y="67">4</text>
<text x="264.5" y="68.1">4</text>
<text x="134.3" y="77.2">7</text>
<text x="164.2" y="75.7">PD0(RXD)</text>
<text x="178.2" y="77.2">31</text>
<text x="178.2" y="74.6">30</text>
<text x="134.3" y="82.3">8</text>
<text x="140.1" y="83.4">PB7(XTAL2/TOSC2)</text>
<text x="140.1" y="78.3">PB6(XTAL1/TOSC1)</text>
<text x="163.6" y="83.4">PD3(INT1)</text>
<text x="163.6" y="80.8">PD2(INT0)</text>
<text x="164.3" y="78.3">PD1(TXD)</text>
<text x="178.2" y="82.3">1</text>
<text x="178.2" y="79.7">32</text>
<text x="161.3" y="85.9">PD4(XCK/T0)</text>
<text x="165.8" y="88.4">PD5(T1)</text>
<text x="178.2" y="89.9">10</text>
<text x="178.2" y="87.3">9</text>
<text x="178.2" y="84.8">2</text>
<text x="163.6" y="93.5">PD7(AIN1)</text>
<text x="163.6" y="91">PD6(AIN0)</text>
<text x="178.2" y="92.4">11</text>
<text x="163.2" y="101.1">PB1(OC1A)</text>
<text x="165.1" y="98.6">PB0(ICP)</text>
<text x="178.2" y="100">13</text>
<text x="178.2" y="97.5">12</text>
<text x="133.2" y="107.7">21</text>
<text x="134.3" y="105.1">3</text>
<text x="134.3" y="102.6">5</text>
<text x="140.1" y="106.2">GND</text>
<text x="140.1" y="103.7">AGND</text>
<text x="158.6" y="106.2">PB3(MOSI/OC2)</text>
<text x="160.1" y="103.7">PB2(SS/OC1B)</text>
<text x="178.2" y="107.7">16</text>
<text x="178.2" y="105.1">15</text>
<text x="178.2" y="102.6">14</text>
<text x="251.1" y="102.6">1</text>
<text x="251.1" y="105.1">2</text>
<text x="251.1" y="107.7">3</text>
<text x="140.1" y="108.8">GND</text>
<text x="163.3" y="108.8">PB4(MISO)</text>
<text x="164.7" y="111.3">PB5(SCK)</text>
<text x="178.2" y="110.2">17</text>
<text x="251.1" y="110.2">4</text>
<text x="251.1" y="112.7">5</text>
<text x="251.1" y="115.3">6</text>
<text x="123.6" y="163.5">2</text>
<text x="123.6" y="166">3</text>
<text x="135.6" y="163.5">C@1*2</text>
<text x="123.6" y="168.6">4</text>
<text x="123.6" y="171.1">5</text>
<text x="123.6" y="173.7">6</text>
<text x="123.6" y="176.2">7</text>
<text x="123.6" y="178.7">8</text>
<text x="123.6" y="181.3">9</text>
</g>
<g font-size="1.8" fill="#505050">
<text x="125" y="79.4">16MHz</text>
<text x="126.5" y="78.1">Q2</text>
<text x="249.5" y="120.7">&gt;Lagerort</text>
</g>
<g font-size="1.8" fill="#800000">
<text x="129" y="166.9">2</text>
<text x="129" y="163.3">1</text>
<text x="129" y="169.4">3</text>
<text x="129" y="172">4</text>
<text x="129" y="174.5">5</text>
<text x="129" y="177">6</text>
<text x="129" y="179.6">7</text>
<text x="129" y="182.1">8</text>
</g>
</svg>
